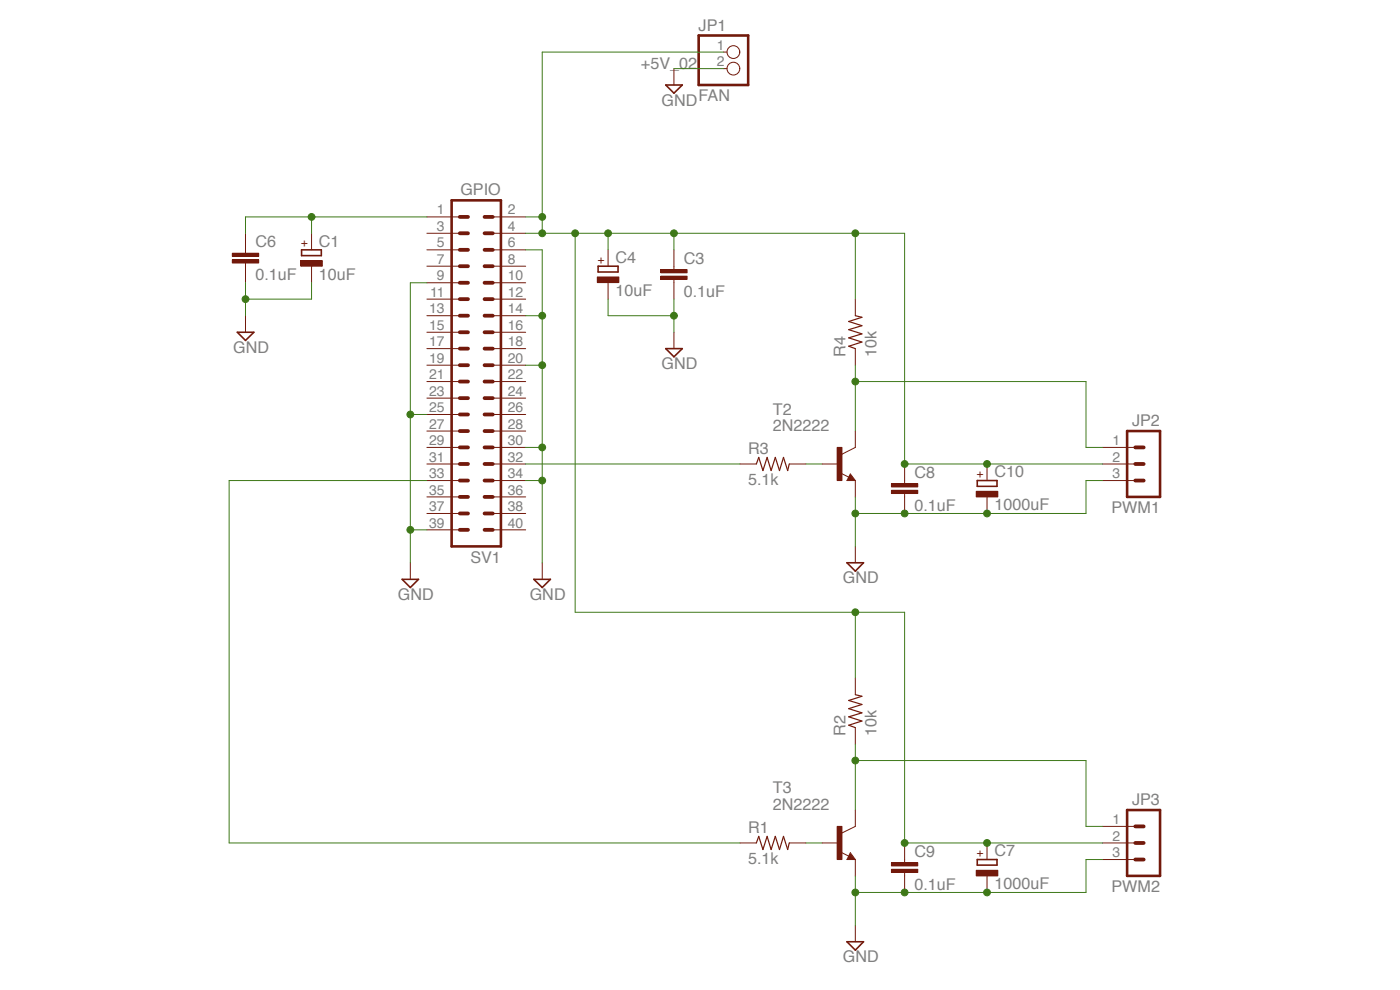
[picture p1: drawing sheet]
<svg xmlns="http://www.w3.org/2000/svg" width="297mm" height="210mm" viewBox="0 0 297 210" stroke-linecap="round" stroke-linejoin="round" font-family="sans-serif">
<path d="M148.2 7.5h10.5v10.5h-10.5zM95.8 42.5h10.5v73.4h-10.5zM239.1 91.4h7v14h-7z" fill="none" stroke="#72190b" stroke-width=".55"/>
<g fill="none" stroke="#72190b" stroke-width=".8">
<path d="M97.5 53h1.8M97.5 49.5h1.8M97.5 46h1.8M97.5 60h1.8M97.5 56.5h1.8M102.8 53h1.7M102.8 49.5h1.7M102.8 46h1.7M102.8 60h1.7M102.8 56.5h1.7M97.5 70.5h1.8M97.5 67h1.8"/>
<path d="M97.5 63.5h1.8M97.5 77.5h1.8M97.5 74h1.8M102.8 70.5h1.7M102.8 67h1.7M102.8 63.5h1.7M102.8 77.5h1.7M102.8 74h1.7M97.5 87.9h1.8M97.5 84.5h1.8M97.5 80.9h1.8M97.5 94.9h1.8"/>
<path d="M97.5 91.4h1.8M97.5 98.4h1.8M102.8 87.9h1.7M102.8 84.5h1.7M102.8 80.9h1.7M102.8 94.9h1.7M102.8 91.4h1.7M102.8 98.4h1.7M240.8 94.9h1.8M240.8 98.4h1.8M97.5 101.9h1.8M97.5 105.4h1.8"/>
<path d="M97.5 108.9h1.8M97.5 112.4h1.8M102.8 101.9h1.7M102.8 105.4h1.7M102.8 108.9h1.7M102.8 112.4h1.7M240.8 101.9h1.8"/>
</g>
<g fill="none" stroke="#72190b" stroke-width=".21">
<path d="M143 14.6v3.4M153.5 11h.7M153.5 14.6h.7M90.6 46h6.9M90.6 49.5h6.9M90.6 53h6.9M90.6 56.5h6.9M90.6 60h6.9M104.5 46h7M104.5 49.5h7M104.5 53h7M104.5 56.5h7"/>
<path d="M104.5 60h7M143 56.5v.7M143 59.3v.7M52.1 67v3.5M90.6 63.5h6.9M90.6 67h6.9M90.6 70.5h6.9M90.6 74h6.9M90.6 77.5h6.9M104.5 63.5h7M104.5 67h7M104.5 70.5h7"/>
<path d="M104.5 74h7M104.5 77.5h7M143 70.5v3.5M181.5 63.5v3.5M181.5 74v3.5M90.6 80.9h6.9M90.6 84.5h6.9M90.6 87.9h6.9M90.6 91.4h6.9M90.6 94.9h6.9M90.6 98.4h6.9M104.5 80.9h7"/>
<path d="M104.5 84.5h7M104.5 87.9h7M104.5 91.4h7M104.5 94.9h7M104.5 98.4h7M157 98.4h3.5M167.4 98.4h3.6M233.9 94.9h6.9M233.9 98.4h6.9M87 119.4v3.5M90.6 101.9h6.9M90.6 105.4h6.9"/>
<path d="M90.6 108.9h6.9M90.6 112.4h6.9M104.5 101.9h7M104.5 105.4h7M104.5 108.9h7M104.5 112.4h7M115 119.4v3.5M181.5 115.9v3.5M233.9 101.9h6.9"/>
<circle cx="155.6" cy="11" r="1.35"/>
<circle cx="155.6" cy="14.6" r="1.35"/>
</g>
<path d="M181.5 67l1.3 .3-2.7 .9 2.7 .9-2.7 .8 2.7 .9-2.7 .9 2.7 .9-2.7 .8 1.4 .6M160.5 98.4l.5-1.4 .9 2.8 .8-2.8 .9 2.8 .9-2.8 .9 2.8 .8-2.8 .9 2.8 .3-1.4" fill="none" stroke="#72190b" stroke-width=".25"/>
<path d="M141.2 18h3.5l-1.7 1.8zM50.3 70.5h3.6l-1.8 1.7zM141.2 74h3.5l-1.7 1.7zM179.7 119.4h3.5l-1.7 1.8zM85.3 122.9h3.5l-1.8 1.7zM113.3 122.9h3.5l-1.8 1.7z" fill="none" stroke="#72190b" stroke-width=".34"/>
<path d="M140.2 58.6h5.6v.7h-5.6z" fill="#72190b"/>
<path d="M140.2 58.6h5.6v.7h-5.6z" fill="none" stroke="#72190b" stroke-width=".21"/>
<path d="M140.2 57.2h5.6v.7h-5.6z" fill="#72190b"/>
<path d="M140.2 57.2h5.6v.7h-5.6zM143 53v3.5M143 60v3.5M191.9 101.9v.7M191.9 104.7v.7" fill="none" stroke="#72190b" stroke-width=".21"/>
<path d="M189.1 104h5.6v.7h-5.6z" fill="#72190b"/>
<path d="M189.1 104h5.6v.7h-5.6z" fill="none" stroke="#72190b" stroke-width=".21"/>
<path d="M189.1 102.6h5.6v.7h-5.6z" fill="#72190b"/>
<path d="M191.9 98.4v3.5M189.1 102.6h5.6v.7h-5.6zM191.9 105.4v3.5" fill="none" stroke="#72190b" stroke-width=".21"/>
<path d="M207.3 101.9h4.2v1.3h-4.2z" fill="none" stroke="#72190b" stroke-width=".34"/>
<path d="M207.1 104.2h4.6v1.2h-4.6z" fill="#72190b"/>
<path d="M181.5 94.9l-2.9 1.4M209.4 98.4v3.5M178.4 100.4l1.7 .8M180.4 100.5l1.1 1.4h-1.8zM207.1 104.2h4.6v1.2h-4.6zM209.4 105.4v3.5" fill="none" stroke="#72190b" stroke-width=".21"/>
<path d="M180.4 101.2l.2 .4h-.5l.3-.7 .7 .8h-1" fill="none" stroke="#72190b" stroke-width=".34"/>
<path d="M177.6 94.9h1v7h-1z" fill="#72190b"/>
<g fill="none" stroke="#72190b" stroke-width=".21">
<path d="M174.4 98.4h3.5M177.6 94.9h1v7h-1zM181.5 91.4v3.5M181.5 101.9v3.5M181.5 143.8v3.6M181.5 154.3v3.6M157 178.8h3.5M167.4 178.8h3.6M233.9 175.3h6.9M233.9 178.8h6.9M181.5 196.3v3.5M191.9 182.3v.7"/>
<path d="M191.9 185.1v.7M233.9 182.3h6.9"/>
</g>
<path d="M239.1 171.8h7v14h-7z" fill="none" stroke="#72190b" stroke-width=".55"/>
<path d="M240.8 178.8h1.8M240.8 175.3h1.8M240.8 182.3h1.8" fill="none" stroke="#72190b" stroke-width=".8"/>
<path d="M181.5 147.4l1.3 .3-2.7 .9 2.7 .8-2.7 .9 2.7 .9-2.7 .9 2.7 .8-2.7 .9 1.4 .5M160.5 178.8l.5-1.4 .9 2.8 .8-2.8 .9 2.8 .9-2.8 .9 2.8 .8-2.8 .9 2.8 .3-1.4" fill="none" stroke="#72190b" stroke-width=".25"/>
<path d="M179.7 199.8h3.5l-1.7 1.7z" fill="none" stroke="#72190b" stroke-width=".34"/>
<path d="M189.1 184.4h5.6v.7h-5.6z" fill="#72190b"/>
<path d="M189.1 184.4h5.6v.7h-5.6z" fill="none" stroke="#72190b" stroke-width=".21"/>
<path d="M189.1 183h5.6v.7h-5.6z" fill="#72190b"/>
<path d="M191.9 178.8v3.5M189.1 183h5.6v.7h-5.6zM191.9 185.8v3.5" fill="none" stroke="#72190b" stroke-width=".21"/>
<path d="M207.3 182.3h4.2v1.2h-4.2z" fill="none" stroke="#72190b" stroke-width=".34"/>
<path d="M207.1 184.6h4.6v1.2h-4.6z" fill="#72190b"/>
<path d="M181.5 175.3l-2.9 1.4M209.4 178.8v3.5M178.4 180.8l1.7 .8M180.4 180.9l1.1 1.4h-1.8zM207.1 184.6h4.6v1.2h-4.6zM209.4 185.8v3.5" fill="none" stroke="#72190b" stroke-width=".21"/>
<path d="M180.4 181.6l.2 .3h-.5l.3-.6 .7 .8h-1" fill="none" stroke="#72190b" stroke-width=".34"/>
<path d="M177.6 175.3h1v7h-1z" fill="#72190b"/>
<path d="M174.4 178.8h3.5M177.6 175.3h1v7h-1zM181.5 171.8v3.5M181.5 182.3v3.5" fill="none" stroke="#72190b" stroke-width=".21"/>
<path d="M64 53h4.2v1.2h-4.2z" fill="none" stroke="#72190b" stroke-width=".34"/>
<path d="M63.8 55.3h4.6v1.2h-4.6z" fill="#72190b"/>
<path d="M63.8 55.3h4.6v1.2h-4.6zM66.1 49.5v3.5M66.1 56.5v3.5" fill="none" stroke="#72190b" stroke-width=".21"/>
<path d="M126.9 56.5h4.2v1.2h-4.2z" fill="none" stroke="#72190b" stroke-width=".34"/>
<path d="M126.7 58.7h4.6v1.2h-4.6z" fill="#72190b"/>
<path d="M52.1 53v.7M52.1 55.8v.7M126.7 58.8h4.6v1.1h-4.6zM129 53v3.5M129 60v3.5" fill="none" stroke="#72190b" stroke-width=".21"/>
<path d="M49.3 55.1h5.6v.7h-5.6z" fill="#72190b"/>
<path d="M49.3 55.1h5.6v.7h-5.6z" fill="none" stroke="#72190b" stroke-width=".21"/>
<path d="M49.3 53.7h5.6v.7h-5.6z" fill="#72190b"/>
<path d="M49.3 53.7h5.6v.7h-5.6zM52.1 49.5v3.5M52.1 56.5v3.5" fill="none" stroke="#72190b" stroke-width=".21"/>
<path d="M153.5 11h-38.5v35h-3.5M181.5 143.8v-13.9h10.4v48.9h42" fill="none" stroke="#3e7818" stroke-width=".21"/>
<circle cx="209.4" cy="178.8" r=".72" fill="#3e7818"/>
<circle cx="209.4" cy="178.8" r=".72" fill="none" stroke="#3e7818" stroke-width=".21"/>
<circle cx="191.9" cy="178.8" r=".72" fill="#3e7818"/>
<g fill="none" stroke="#3e7818" stroke-width=".21">
<path d="M111.5 49.5h31.5v3.5M129 49.5v3.5M122 129.9h59.5"/>
<circle cx="191.9" cy="178.8" r=".72"/>
</g>
<circle cx="129" cy="49.5" r=".72" fill="#3e7818"/>
<g fill="none" stroke="#3e7818" stroke-width=".21">
<path d="M143 49.5h38.5v14"/>
<circle cx="129" cy="49.5" r=".72"/>
</g>
<circle cx="143" cy="49.5" r=".72" fill="#3e7818"/>
<g fill="none" stroke="#3e7818" stroke-width=".21">
<path d="M181.5 49.5h10.4v48.9h42"/>
<circle cx="143" cy="49.5" r=".72"/>
</g>
<circle cx="181.4" cy="49.5" r=".72" fill="#3e7818"/>
<circle cx="181.5" cy="49.5" r=".72" fill="none" stroke="#3e7818" stroke-width=".21"/>
<circle cx="209.4" cy="98.4" r=".72" fill="#3e7818"/>
<circle cx="209.4" cy="98.4" r=".72" fill="none" stroke="#3e7818" stroke-width=".21"/>
<circle cx="191.9" cy="98.4" r=".72" fill="#3e7818"/>
<g fill="none" stroke="#3e7818" stroke-width=".21">
<path d="M122 49.5v80.4"/>
<circle cx="191.9" cy="98.4" r=".72"/>
</g>
<circle cx="122" cy="49.5" r=".72" fill="#3e7818"/>
<circle cx="122" cy="49.5" r=".72" fill="none" stroke="#3e7818" stroke-width=".21"/>
<circle cx="181.4" cy="129.9" r=".72" fill="#3e7818"/>
<g fill="none" stroke="#3e7818" stroke-width=".21">
<path d="M115 46v3.5"/>
<circle cx="181.5" cy="129.9" r=".72"/>
</g>
<circle cx="115" cy="46" r=".72" fill="#3e7818"/>
<circle cx="115" cy="46" r=".72" fill="none" stroke="#3e7818" stroke-width=".21"/>
<circle cx="115" cy="49.5" r=".72" fill="#3e7818"/>
<g fill="none" stroke="#3e7818" stroke-width=".21">
<path d="M143 14.6h10.5M111.5 53h3.5v66.4M111.5 67h3.5"/>
<circle cx="115" cy="49.5" r=".72"/>
</g>
<circle cx="115" cy="67" r=".72" fill="#3e7818"/>
<g fill="none" stroke="#3e7818" stroke-width=".21">
<path d="M111.5 77.5h3.5"/>
<circle cx="115" cy="67" r=".72"/>
</g>
<circle cx="115" cy="77.5" r=".72" fill="#3e7818"/>
<g fill="none" stroke="#3e7818" stroke-width=".21">
<path d="M111.5 94.9h3.5"/>
<circle cx="115" cy="77.5" r=".72"/>
</g>
<circle cx="115" cy="94.9" r=".72" fill="#3e7818"/>
<g fill="none" stroke="#3e7818" stroke-width=".21">
<path d="M111.5 101.9h3.5"/>
<circle cx="115" cy="94.9" r=".72"/>
</g>
<circle cx="115" cy="101.9" r=".72" fill="#3e7818"/>
<g fill="none" stroke="#3e7818" stroke-width=".21">
<path d="M52.1 60v7M66.1 60v3.5h-14"/>
<circle cx="115" cy="101.9" r=".72"/>
</g>
<circle cx="52.1" cy="63.4" r=".72" fill="#3e7818"/>
<g fill="none" stroke="#3e7818" stroke-width=".21">
<path d="M129 63.5v3.5h14M143 63.5v7"/>
<circle cx="52.1" cy="63.5" r=".72"/>
</g>
<circle cx="143" cy="67" r=".72" fill="#3e7818"/>
<g fill="none" stroke="#3e7818" stroke-width=".21">
<path d="M90.6 60h-3.6v59.4M87 87.9h3.6"/>
<circle cx="143" cy="67" r=".72"/>
</g>
<circle cx="87" cy="87.9" r=".72" fill="#3e7818"/>
<g fill="none" stroke="#3e7818" stroke-width=".21">
<path d="M87 112.4h3.6"/>
<circle cx="87" cy="87.9" r=".72"/>
</g>
<circle cx="87" cy="112.4" r=".72" fill="#3e7818"/>
<g fill="none" stroke="#3e7818" stroke-width=".21">
<path d="M181.5 105.4v10.5M233.9 101.9h-3.5v7h-48.9"/>
<circle cx="87" cy="112.4" r=".72"/>
</g>
<circle cx="181.4" cy="108.9" r=".72" fill="#3e7818"/>
<circle cx="181.5" cy="108.9" r=".72" fill="none" stroke="#3e7818" stroke-width=".21"/>
<circle cx="191.9" cy="108.9" r=".72" fill="#3e7818"/>
<circle cx="191.9" cy="108.9" r=".72" fill="none" stroke="#3e7818" stroke-width=".21"/>
<circle cx="209.4" cy="108.9" r=".72" fill="#3e7818"/>
<g fill="none" stroke="#3e7818" stroke-width=".21">
<path d="M181.5 185.8v10.5M233.9 182.3h-3.5v7h-48.9"/>
<circle cx="209.4" cy="108.9" r=".72"/>
</g>
<circle cx="181.4" cy="189.3" r=".72" fill="#3e7818"/>
<circle cx="181.5" cy="189.3" r=".72" fill="none" stroke="#3e7818" stroke-width=".21"/>
<circle cx="191.9" cy="189.3" r=".72" fill="#3e7818"/>
<circle cx="191.9" cy="189.3" r=".72" fill="none" stroke="#3e7818" stroke-width=".21"/>
<circle cx="209.4" cy="189.3" r=".72" fill="#3e7818"/>
<g fill="none" stroke="#3e7818" stroke-width=".21">
<path d="M66.1 46v3.5M90.6 46h-38.5v3.5"/>
<circle cx="209.4" cy="189.3" r=".72"/>
</g>
<circle cx="66.1" cy="46" r=".72" fill="#3e7818"/>
<g fill="none" stroke="#3e7818" stroke-width=".21">
<path d="M181.5 77.5v13.9M111.5 98.4h45.5M171 98.4h3.4M181.5 80.9h48.9v14h3.5"/>
<circle cx="66.1" cy="46" r=".72"/>
</g>
<circle cx="181.4" cy="80.9" r=".72" fill="#3e7818"/>
<g fill="none" stroke="#3e7818" stroke-width=".21">
<path d="M181.5 157.9v13.9M171 178.8h3.4M181.5 161.3h48.9v14h3.5"/>
<circle cx="181.5" cy="80.9" r=".72"/>
</g>
<circle cx="181.4" cy="161.3" r=".72" fill="#3e7818"/>
<g fill="none" stroke="#3e7818" stroke-width=".21">
<path d="M90.6 101.9h-42v76.9h108.4"/>
<circle cx="181.5" cy="161.3" r=".72"/>
</g>
<g font-size="3.4" fill="#808080">
<text x="148.2" y="6.7">JP1</text>
<text x="136" y="14.5">+5V_02</text>
<text x="140.3" y="22.4">GND</text>
<text x="148.2" y="21.5">FAN</text>
<text x="97.7" y="41.5">GPIO</text>
<text x="54.2" y="52.5">C6</text>
<text x="67.6" y="52.3">C1</text>
<text x="54.2" y="59.4">0.1uF</text>
<text x="67.6" y="59.3">10uF</text>
<text x="130.6" y="55.8">C4</text>
<text x="145.1" y="55.9">C3</text>
<text x="130.6" y="62.8">10uF</text>
<text x="145.1" y="62.9">0.1uF</text>
<text x="49.5" y="74.8">GND</text>
<text x="179.4" y="75.7" transform="rotate(-90 179.4 75.7)">R4</text>
<text x="186" y="75.7" transform="rotate(-90 186 75.7)">10k</text>
<text x="140.3" y="78.3">GND</text>
<text x="163.9" y="87.9">T2</text>
<text x="163.9" y="91.4">2N2222</text>
<text x="240.2" y="90.4">JP2</text>
<text x="158.7" y="96.4">R3</text>
<text x="194" y="101.4">C8</text>
<text x="211" y="101.2">C10</text>
<text x="158.7" y="103">5.1k</text>
<text x="194" y="108.4">0.1uF</text>
<text x="211" y="108.2">1000uF</text>
<text x="235.8" y="108.9">PWM1</text>
<text x="99.8" y="119.4">SV1</text>
<text x="178.8" y="123.8">GND</text>
<text x="84.4" y="127.2">GND</text>
<text x="112.4" y="127.2">GND</text>
<text x="179.4" y="156.1" transform="rotate(-90 179.4 156.1)">R2</text>
<text x="186" y="156.1" transform="rotate(-90 186 156.1)">10k</text>
<text x="163.9" y="171.8">2N2222</text>
<text x="163.9" y="168.3">T3</text>
<text x="240.2" y="170.8">JP3</text>
<text x="158.7" y="176.7">R1</text>
<text x="158.7" y="183.3">5.1k</text>
<text x="194" y="181.8">C9</text>
<text x="211" y="181.6">C7</text>
<text x="194" y="188.8">0.1uF</text>
<text x="211" y="188.6">1000uF</text>
<text x="235.8" y="189.3">PWM2</text>
<text x="178.8" y="204.1">GND</text>
</g>
<g font-size="3" fill="#808080">
<text x="152.1" y="10.5">1</text>
<text x="152.1" y="14">2</text>
<text x="92.7" y="45.5">1</text>
<text x="107.7" y="45.5">2</text>
<text x="92.7" y="49">3</text>
<text x="92.7" y="52.5">5</text>
<text x="107.7" y="49">4</text>
<text x="107.7" y="52.5">6</text>
<text x="92.7" y="56">7</text>
<text x="92.7" y="59.5">9</text>
<text x="107.7" y="56">8</text>
<text x="107.7" y="59.5">10</text>
<text x="91.2" y="63">11</text>
<text x="107.7" y="63">12</text>
<text x="91" y="66.5">13</text>
<text x="91" y="70">15</text>
<text x="107.7" y="66.5">14</text>
<text x="107.7" y="70">16</text>
<text x="91" y="73.5">17</text>
<text x="91" y="77">19</text>
<text x="107.7" y="73.5">18</text>
<text x="107.7" y="77">20</text>
<text x="91" y="80.4">21</text>
<text x="91" y="83.9">23</text>
<text x="107.7" y="80.4">22</text>
<text x="107.7" y="83.9">24</text>
<text x="91" y="87.4">25</text>
<text x="107.7" y="87.4">26</text>
<text x="91" y="90.9">27</text>
<text x="91" y="94.4">29</text>
<text x="107.7" y="90.9">28</text>
<text x="107.7" y="94.4">30</text>
<text x="236" y="94.4">1</text>
<text x="91" y="97.9">31</text>
<text x="91" y="101.4">33</text>
<text x="107.7" y="97.9">32</text>
<text x="107.7" y="101.4">34</text>
<text x="236" y="97.9">2</text>
<text x="236" y="101.4">3</text>
<text x="91" y="104.9">35</text>
<text x="107.7" y="104.9">36</text>
<text x="91" y="108.4">37</text>
<text x="91" y="111.9">39</text>
<text x="107.7" y="108.4">38</text>
<text x="107.7" y="111.9">40</text>
<text x="236" y="174.8">1</text>
<text x="236" y="178.3">2</text>
<text x="236" y="181.8">3</text>
</g>
<g font-size="2.5" fill="#72190b">
<text x="65.3" y="52.4" transform="rotate(-90 65.3 52.4)">+</text>
<text x="128.2" y="55.9" transform="rotate(-90 128.2 55.9)">+</text>
<text x="208.6" y="101.3" transform="rotate(-90 208.6 101.3)">+</text>
<text x="208.6" y="181.7" transform="rotate(-90 208.6 181.7)">+</text>
</g>
</svg>
